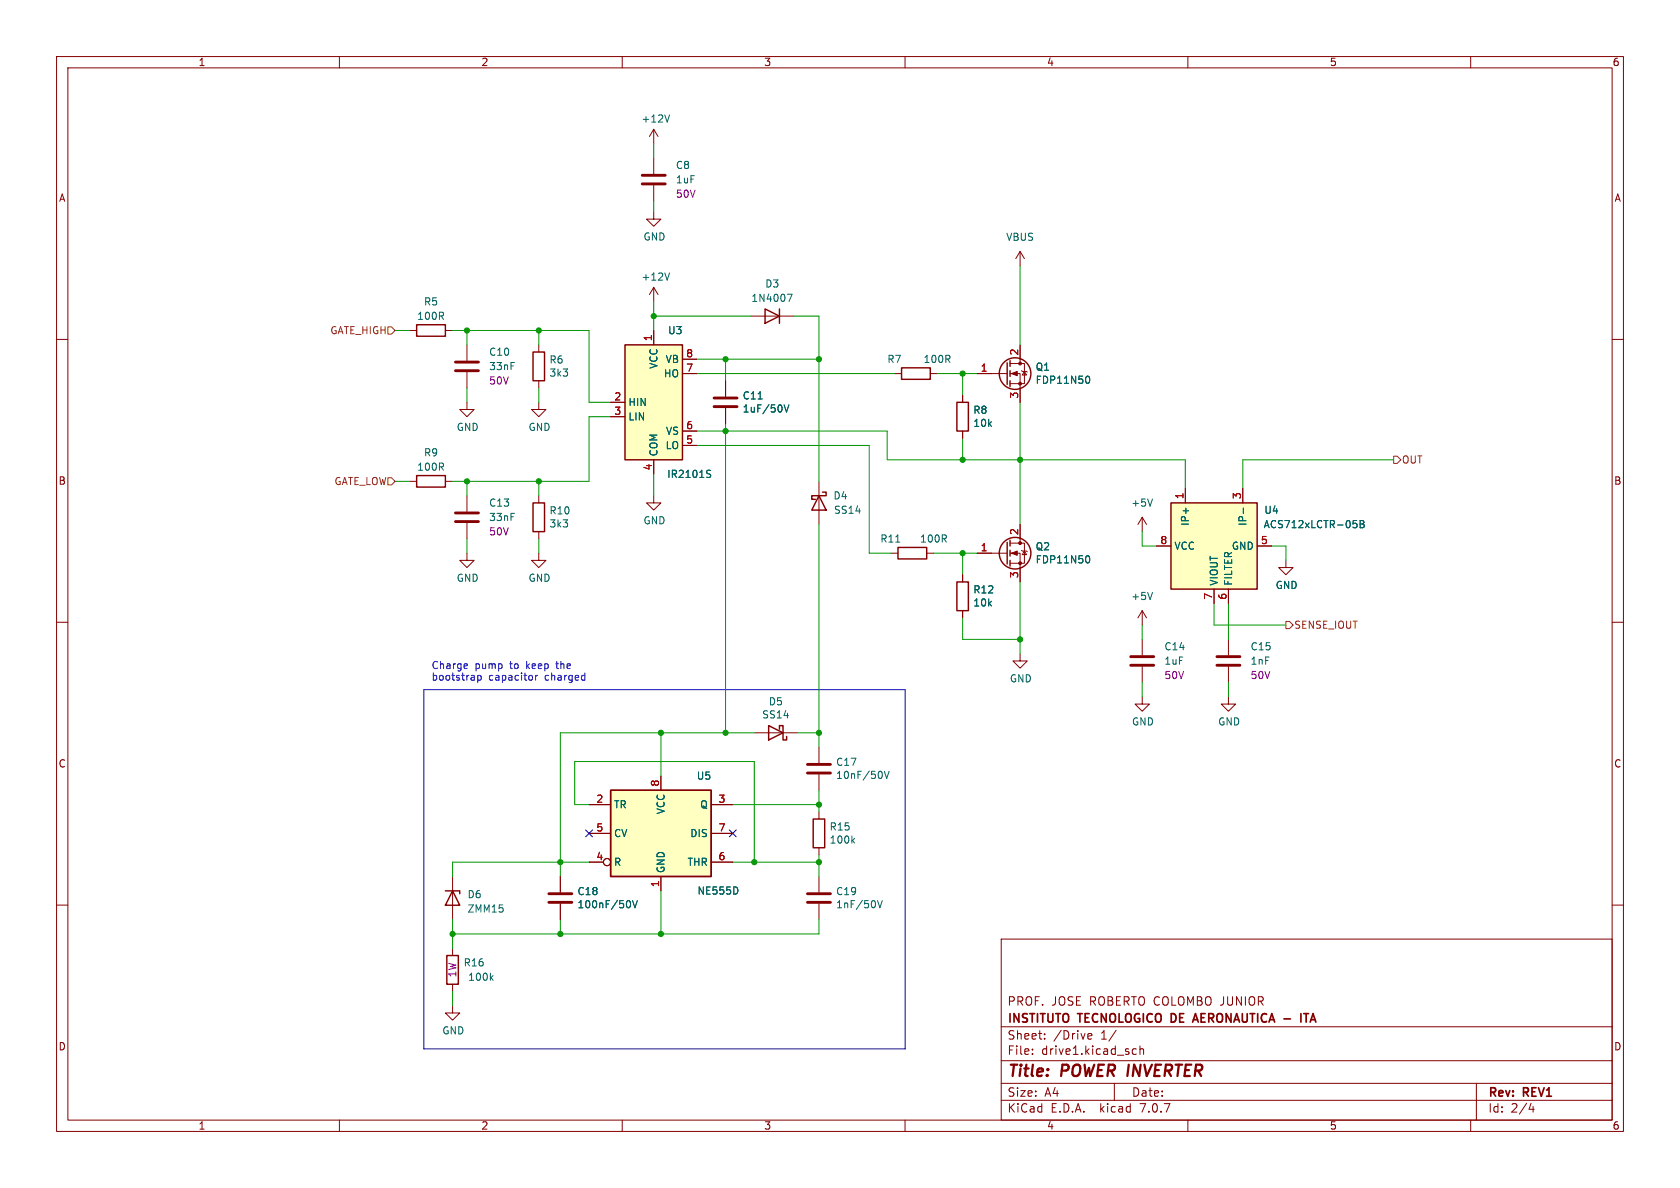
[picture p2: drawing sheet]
<svg xmlns="http://www.w3.org/2000/svg" width="297mm" height="210mm" viewBox="0 0 297 210" stroke-linecap="round" stroke-linejoin="round" font-family="sans-serif">
<g fill="none" stroke="#840000" stroke-width=".18">
<path d="M10 10h277v190h-277zM12 12h273v186h-273zM60 10v2M110 10v2M160 10v2M210 10v2M260 10v2M115.6 37.5v1.2h1.2l-1.2 1.3-1.3-1.3h1.3M115.6 22.9v2.5M115.6 27.9v2.8M115.6 32.8v2.8M115.6 22.9l-.8 1.2"/>
<path d="M115.6 22.9l.7 1.2M10 60h2M72.4 58.4h1.3M78.7 58.4h1.3M115.6 50.8v2.5M115.6 58.4v2.6M115.6 50.8l-.8 1.3M115.6 50.8l.7 1.3M132.7 55.9h7.6M180.3 44.5l-.7 1.2M180.3 44.5v2.5M180.3 44.5l.8 1.2"/>
<path d="M285 60h2M82.5 71.1v1.3h1.3l-1.3 1.3-1.2-1.3h1.2M82.5 61v2.8M82.5 65.8v2.8M95.2 71.1v1.3h1.3l-1.3 1.3-1.2-1.3h1.2M95.2 61v1.2M95.2 67.3v1.3M107.9 71.1h2.6M107.9 73.7h2.6M120.6 66h2.6M120.6 78.7h2.6M120.6 76.2h2.6"/>
<path d="M120.6 63.5h2.6M128.3 67.3v2.8M128.3 72.1v2.8M158.1 66h1.3M164.5 66h1.2M170.2 69.9v1.2M170.2 76.2v1.3M172.7 66h5.4M178.6 66h1.7v5.1M178.6 64.3h2.5v3.5h-2.5M180.3 61v3.3M180.6 65.5l.1 .2h.8l.1 .1"/>
<path d="M181.1 65.7l.4 .6h-.8zM72.4 85.1h1.3M78.7 85.1h1.3M82.5 97.8v1.3h1.3l-1.3 1.2-1.2-1.2h1.2M82.5 87.6v2.8M82.5 92.5v2.8M95.2 97.8v1.3h1.3l-1.3 1.2-1.2-1.2h1.2M95.2 87.6v1.3M95.2 94v1.3M115.6 87.6v1.3h1.2l-1.2 1.3-1.3-1.3h1.3M115.6 81.3v2.5M144.8 85.1v7.6"/>
<path d="M157.5 97.8h1.2M163.8 97.8h1.3M172.7 97.8h5.4M178.6 97.8h1.7v5.1M178.6 96h2.5v3.6h-2.5M180.3 92.7v3.3M180.6 97.3l.1 .1h.8l.1 .1M181.1 97.4l.4 .6h-.8zM201.9 91.4v2.6M201.9 91.4l-.7 1.3M201.9 91.4l.8 1.3M204.5 96.5h2.5"/>
<path d="M209.5 86.4v2.5M219.7 86.4v2.5M222.2 96.5h2.6M227.3 99.1v1.2h1.3l-1.3 1.3-1.2-1.3h1.2M10 110h2M170.2 101.6v1.3M170.2 108v1.2M180.3 115.6v1.2h1.3l-1.3 1.3-1.2-1.3h1.2M201.9 108v2.5M201.9 113v2.8M201.9 117.9v2.8M201.9 108l-.7 1.2"/>
<path d="M201.9 108l.8 1.2M214.6 104.1v2.6M217.2 104.1v2.6M217.2 113v2.8M217.2 117.9v2.8M285 110h2M116.8 137.2v2.5M133.3 129.5h7.7M144.8 132.1v2.8M144.8 136.9v2.8M201.9 123.2v1.3h1.3l-1.3 1.2-1.2-1.2h1.2M217.2 123.2v1.3h1.2l-1.2 1.2-1.3-1.2h1.3"/>
<path d="M10 160h2M80 154.9v7.7M99.1 154.9v2.8M99.1 159.8v2.8M104.1 142.2h3.8M104.1 152.4h2.6M104.1 147.3h3.8M116.8 154.9v2.6M125.7 142.2h3.8M125.7 152.4h3.8M125.7 147.3h3.8M144.8 143.5v1.3"/>
<path d="M144.8 149.9v1.2M144.8 154.9v2.8M144.8 159.8v2.8M285 160h2M80 177.8v1.3h1.3l-1.3 1.2-1.3-1.2h1.3M80 167.6v1.3M80 174v1.3M177 166h108v32h-108zM60 198v2M110 198v2M160 198v2M177 194.5h108"/>
<path d="M177 191.5h108M177 187.5h108M177 181.5h108M182.5 186.3v.1M182.5 185.5v.1M184.7 183.6v.1M184.7 182.8v.1M192.3 183.5l.2 .2 .5-.1M192.3 182.9l.2-.2h.3l.2 .2v.2l-.7 .1M197 191.5v3M197.3 182.1l-1.3 2M200.2 186.1l.3 .3 .4-.1"/>
<path d="M200.9 185.5l-.4-.1-.3 .3M201.5 185.5l.2-.1 .4 .1 .1 .9M201.5 184.9v1.5M210 198v2M260 198v2M261 191.5v6.5M270.7 195l-.4 1.1h.9M271 195.6v1"/>
<circle cx="107.3" cy="152.4" r=".63"/>
</g>
<path d="M230.5 179.2h.8M230.9 179.2v1.5M210.8 180.7l.5-1.5 .5 1.5M211 180.3h.7M231.6 180.7l.5-1.5 .5 1.5M231.8 180.3h.7" fill="none" stroke="#840000" stroke-width=".3"/>
<g fill="none" stroke="#840000" stroke-width=".25">
<path d="M73.7 57.4h5v2h-5zM135.3 54.6l2.5 1.3-2.5 1.3zM137.8 54.6v2.6M94.2 62.2h2.1v5.1h-2.1zM110.5 61h10.1v20.3h-10.1zM159.4 65h5.1v2.1h-5.1zM169.2 71.1h2v5.1h-2zM178.1 64.1v3.8M178.6 63.8v1M178.6 65.5v1M178.6 67.3v1M73.7 84.1h5v2h-5z"/>
<path d="M94.2 88.9h2.1v5.1h-2.1zM144.8 87.6l1.2 2.6h-2.5zM145.4 87h.6v.6h-2.5v.7h.6M158.7 96.8h5.1v2h-5.1zM178.1 95.9v3.8M178.6 95.5v1M178.6 97.3v1M178.6 99.1v1M207 88.9h15.2v15.2h-15.2zM169.2 102.9h2v5.1h-2zM107.9 139.7h17.8v15.2h-17.8zM135.9 128.3l2.5 1.2-2.5 1.3z"/>
<path d="M137.8 128.9v-.6h.6v2.5h.7v-.6M78.7 157.5h2.6v.5M80 157.5l1.3 2.5h-2.6zM143.8 144.8h2v5.1h-2zM79 168.9h2v5.1h-2z"/>
<circle cx="179.5" cy="66" r="2.79"/>
<circle cx="179.5" cy="97.8" r="2.79"/>
</g>
<g fill="none" stroke="#840000" stroke-width=".51">
<path d="M113.5 32.5h4.1M113.5 31h4.1M80.5 65.5h4.1M80.5 64h4.1M126.2 71.9h4.1M126.2 70.4h4.1M80.5 92.2h4.1M80.5 90.7h4.1M199.9 117.6h4.1M199.9 116.1h4.1M215.1 117.6h4.1M215.1 116.1h4.1"/>
<path d="M142.7 136.7h4.1M142.7 135.1h4.1M97 159.5h4.1M97 158h4.1M142.7 159.5h4.1M142.7 158h4.1"/>
</g>
<g fill="#840000" stroke="#840000" stroke-width=".18">
<path d="M178.8 66l1-.3v.7z"/>
<path d="M178.8 97.8l1-.4v.8z"/>
<circle cx="180.3" cy="67.8" r=".25"/>
<circle cx="180.3" cy="64.3" r=".25"/>
<circle cx="180.3" cy="99.6" r=".25"/>
<circle cx="180.3" cy="96" r=".25"/>
</g>
<g fill="none" stroke="#006464" stroke-width=".18">
<path d="M118.4 20.3l-.5 1.3M118.4 48.3l-.5 1.2M139.2 52h.8l-.5 1.3M134 70.5h.7M138.6 71.6l.4 1.2 .5-1.2M192.2 66.5a.68 .68 0 0 1 .5 .6 .68 .68 0 0 1-.5 .7M125.2 83.7l.3 .2 .1 .3-.2 .2h-.3M125.2 83.1l.4 .1M158.4 95.8h.7M192.2 98.2a.68 .68 0 0 1 .5 .7 .68 .68 0 0 1-.5 .6M203.7 88.2l-.4 1.3M219.8 89.8v1"/>
<path d="M239.2 92h.6M239.7 92.5l.2 .2v.3l-.2 .3M240.5 92h.4l.2 .3-.2 .3 .2 .1 .1 .3-.3 .3h-.4zM240.5 92.6h.4M203.7 104.7l-.4 1.3M155.9 136.6v.8M156.3 136.3l.5 1.3 .4-1.3M111.2 159.2a.79 .79 0 0 1 0 1.3M111.8 159.2l.5 1.3 .4-1.3M130.4 157.1v.7M150.7 148.6l.4 .4M151.1 148.2l-.5 .5"/>
<path d="M155.1 159.2l.5 1.3 .4-1.3M86.8 172.8l.4 .5M87.2 172.5l-.5 .4"/>
</g>
<g fill="#ffffc2" stroke="#ffffc2" stroke-width=".18">
<path d="M207 88.9h15.2v15.2h-15.2z"/>
<path d="M110.5 61h10.1v20.3h-10.1z"/>
<path d="M107.9 139.7h17.8v15.2h-17.8z"/>
</g>
<path d="M68.6 57.8h.6l.6 .6-.6 .7h-.6zM68.6 84.5h.6l.6 .6-.6 .6h-.6zM246.4 80.6h.6l.6 .7-.6 .6h-.6zM227.3 109.9h.7l.6 .6-.6 .6h-.7z" fill="none" stroke="#725600" stroke-width=".18"/>
<path d="M82.5 117.3l.2 .3-.7 .2M82.6 118.1l-.1 .1M84.5 119.4v1.3M84.5 119.5l.3-.1 .3 .2-.2 .6h-.4M94.7 119.4v.8M95 119.4l-.3 .2M103.3 119.4l.1 .1M103.4 119v1.2M74.9 121.9h85.1v63.5h-85.1zM103.4 120.2h-.1" fill="none" stroke="#0000c2" stroke-width=".18"/>
<g fill="none" stroke="#009600" stroke-width=".18">
<path d="M115.6 25.4v2.5M115.6 35.6v1.9M69.8 58.4h2.6M80 58.4h24.1v12.7h3.8M82.5 58.4v2.6M95.2 58.4v2.6M115.6 53.3v5.1M115.6 55.9h17.1M140.3 55.9h4.5v29.2M180.3 47v14M82.5 68.6v2.5M95.2 68.6v2.5"/>
<path d="M107.9 73.7h-3.8v11.4h-24.1M123.2 78.7h30.5v19.1h3.8M123.2 76.2h33.6v5.1h52.7v5.1M123.2 66h34.9M123.2 63.5h21.6M128.3 63.5v3.8M128.3 74.9v54.6M165.7 66h7M170.2 66v3.9M170.2 77.5v3.8M180.3 71.1v21.6M69.8 85.1h2.6"/>
<path d="M82.5 85.1v2.5M82.5 95.3v2.5M95.2 85.1v2.5M95.2 95.3v2.5M115.6 83.8v3.8M144.8 92.7v39.4M165.1 97.8h7.6M170.2 97.8v3.8M201.9 94v2.5h2.6M224.8 96.5h2.5v2.6M246.4 81.3h-26.7v5.1M170.2 109.2v3.8h10.1"/>
<path d="M180.3 102.9v12.7M201.9 110.5v2.5M214.6 106.7v3.8h12.7M217.2 106.7v6.3M116.8 129.5v7.7M133.3 129.5h-34.2v25.4M141 129.5h3.8M144.8 139.7v3.8M201.9 120.7v2.5M217.2 120.7v2.5M104.1 142.2h-2.5v-7.6h31.7v17.8M104.1 152.4h-24.1v2.5"/>
<path d="M116.8 157.5v7.6M129.5 142.2h15.3M129.5 152.4h15.3M144.8 151.1v3.8M80 162.6v5M80 175.3v2.5M99.1 162.6v2.5M144.8 162.6v2.5h-64.8"/>
</g>
<path d="M103.5 146.7l1.2 1.2M104.7 146.7l-1.2 1.2M128.9 146.7l1.2 1.2M130.1 146.7l-1.2 1.2" fill="none" stroke="#000084" stroke-width=".18"/>
<g fill="#009600" stroke="#009600" stroke-width=".18">
<circle cx="116.8" cy="129.5" r=".46"/>
<circle cx="99.1" cy="152.4" r=".46"/>
<circle cx="80" cy="165.1" r=".46"/>
<circle cx="99.1" cy="165.1" r=".46"/>
<circle cx="116.8" cy="165.1" r=".46"/>
<circle cx="128.3" cy="129.5" r=".46"/>
<circle cx="144.8" cy="129.5" r=".46"/>
<circle cx="115.6" cy="55.9" r=".46"/>
<circle cx="128.3" cy="63.5" r=".46"/>
<circle cx="180.3" cy="81.3" r=".46"/>
<circle cx="144.8" cy="63.5" r=".46"/>
<circle cx="170.2" cy="66" r=".46"/>
<circle cx="128.3" cy="76.2" r=".46"/>
<circle cx="170.2" cy="81.3" r=".46"/>
<circle cx="95.2" cy="58.4" r=".46"/>
<circle cx="82.5" cy="58.4" r=".46"/>
<circle cx="82.5" cy="85.1" r=".46"/>
<circle cx="95.2" cy="85.1" r=".46"/>
<circle cx="180.3" cy="113" r=".46"/>
<circle cx="170.2" cy="97.8" r=".46"/>
<circle cx="144.8" cy="152.4" r=".46"/>
<circle cx="133.3" cy="152.4" r=".46"/>
<circle cx="144.8" cy="142.2" r=".46"/>
</g>
<g font-size="2.8" fill="#840000">
<text x="178" y="190.9">Title:</text>
<text x="187.7" y="190.9">POWER INVERTER</text>
</g>
<g font-size="2.1" fill="#840000">
<text x="178" y="178">PROF.</text>
<text x="185.9" y="178">JOSE ROBERTO COLOMBO JUNIOR</text>
<text x="178" y="184">Sheet:</text>
<text x="178" y="181.2">INSTITUTO</text>
<text x="186.2" y="184">/Drive</text>
<text x="190.7" y="181.2">TECNOLOGICO DE</text>
<text x="194.7" y="184">1/</text>
<text x="212.3" y="181.2">AERONAUTICA -</text>
<text x="178" y="186.7">File:</text>
<text x="184.1" y="186.7">drive1.kicad_sch</text>
<text x="178" y="196.9">KiCad</text>
<text x="178" y="194.1">Size:</text>
<text x="184.7" y="194.1">A4</text>
<text x="185.7" y="196.9">E.D.A.</text>
<text x="194.6" y="196.9">kicad</text>
<text x="200" y="194.1">Date:</text>
<text x="201.8" y="196.9">7.0.7</text>
<text x="263" y="194.3">Rev:</text>
<text x="263" y="196.9">Id:</text>
<text x="267.1" y="196.9">2/4</text>
<text x="269.4" y="194.3">REV1</text>
</g>
<g font-size="1.8" fill="#840000">
<text x="35" y="11.9">1</text>
<text x="85" y="11.9">2</text>
<text x="135" y="11.9">3</text>
<text x="185" y="11.9">4</text>
<text x="235" y="11.9">5</text>
<text x="285" y="11.9">6</text>
<text x="10.3" y="35.9">A</text>
<text x="285.3" y="35.9">A</text>
<text x="10.3" y="85.9">B</text>
<text x="285.3" y="85.9">B</text>
<text x="10.3" y="135.9">C</text>
<text x="285.3" y="135.9">C</text>
<text x="10.3" y="185.9">D</text>
<text x="285.3" y="185.9">D</text>
<text x="35" y="199.9">1</text>
<text x="85" y="199.9">2</text>
<text x="135" y="199.9">3</text>
<text x="185" y="199.9">4</text>
<text x="235" y="199.9">5</text>
<text x="285" y="199.9">6</text>
</g>
<g font-size="1.8" fill="#006464">
<text x="113.3" y="21.9">+12V</text>
<text x="119.4" y="30.1">C8</text>
<text x="119.4" y="32.6">1uF</text>
<text x="113.7" y="42.7">GND</text>
<text x="177.8" y="42.8">VBUS</text>
<text x="113.3" y="49.8">+12V</text>
<text x="132.7" y="53.6">1N4007</text>
<text x="135.2" y="51">D3</text>
<text x="73.6" y="56.7">100R</text>
<text x="74.9" y="54.2">R5</text>
<text x="118" y="59.3">U3</text>
<text x="86.4" y="63.1">C10</text>
<text x="86.4" y="65.6">33nF</text>
<text x="97" y="64.5">R6</text>
<text x="116.4" y="65.3" transform="rotate(-90 116.4 65.3)">VCC</text>
<text x="117.6" y="64.4">VB</text>
<text x="156.8" y="64.4">R7</text>
<text x="163.2" y="64.4">100R</text>
<text x="183" y="65.7">Q1</text>
<text x="97" y="66.8">3k3</text>
<text x="111" y="72">HIN</text>
<text x="117.3" y="66.9">HO</text>
<text x="131.2" y="70.8">C11</text>
<text x="183" y="68">FDP11N50</text>
<text x="80.6" y="76.4">GND</text>
<text x="93.3" y="76.4">GND</text>
<text x="111" y="74.5">LIN</text>
<text x="117.6" y="77.1">VS</text>
<text x="131.2" y="73.1">1uF/50V</text>
<text x="172" y="73.4">R8</text>
<text x="172" y="75.7">10k</text>
<text x="73.6" y="83.4">100R</text>
<text x="74.9" y="80.9">R9</text>
<text x="116.4" y="80.8" transform="rotate(-90 116.4 80.8)">COM</text>
<text x="117.6" y="79.6">LO</text>
<text x="86.4" y="89.8">C13</text>
<text x="117.9" y="84.7">IR2101S</text>
<text x="147.2" y="88.5">D4</text>
<text x="199.9" y="89.8">+5V</text>
<text x="86.4" y="92.3">33nF</text>
<text x="97" y="93.4">3k3</text>
<text x="97" y="91.1">R10</text>
<text x="113.7" y="92.9">GND</text>
<text x="147.3" y="91">SS14</text>
<text x="210.4" y="93.1" transform="rotate(-90 210.4 93.1)">IP+</text>
<text x="220.6" y="93.1" transform="rotate(-90 220.6 93.1)">IP-</text>
<text x="223.3" y="93.6">ACS712xLCTR-05B</text>
<text x="223.4" y="91">U4</text>
<text x="155.5" y="96.1">R11</text>
<text x="162.5" y="96.1">100R</text>
<text x="183" y="99.8">FDP11N50</text>
<text x="183" y="97.5">Q2</text>
<text x="207.5" y="97.4">VCC</text>
<text x="217.7" y="97.4">GND</text>
<text x="80.6" y="103">GND</text>
<text x="93.3" y="103">GND</text>
<text x="172" y="107.4">10k</text>
<text x="172" y="105.1">R12</text>
<text x="199.9" y="106.3">+5V</text>
<text x="215.5" y="103.6" transform="rotate(-90 215.5 103.6)">VIOUT</text>
<text x="218" y="103.6" transform="rotate(-90 218 103.6)">FILTER</text>
<text x="225.4" y="104.3">GND</text>
<text x="205.7" y="117.7">1uF</text>
<text x="205.7" y="115.2">C14</text>
<text x="221" y="117.7">1nF</text>
<text x="221" y="115.2">C15</text>
<text x="135.8" y="124.9">D5</text>
<text x="178.4" y="120.8">GND</text>
<text x="134.6" y="127.2">SS14</text>
<text x="200" y="128.4">GND</text>
<text x="215.3" y="128.4">GND</text>
<text x="147.7" y="137.9">10nF/50V</text>
<text x="147.7" y="135.6">C17</text>
<text x="108.5" y="143.1">TR</text>
<text x="123.1" y="138">U5</text>
<text x="123.7" y="143.1">Q</text>
<text x="108.5" y="148.2">CV</text>
<text x="117.7" y="144" transform="rotate(-90 117.7 144)">VCC</text>
<text x="121.9" y="148.2">DIS</text>
<text x="146.6" y="147">R15</text>
<text x="146.6" y="149.3">100k</text>
<text x="108.5" y="153.3">R</text>
<text x="117.7" y="154.4" transform="rotate(-90 117.7 154.4)">GND</text>
<text x="121.5" y="153.3">THR</text>
<text x="82.6" y="159">D6</text>
<text x="82.6" y="161.5">ZMM15</text>
<text x="102" y="158.4">C18</text>
<text x="102" y="160.8">100nF/50V</text>
<text x="123.2" y="158.3">NE555D</text>
<text x="147.7" y="158.4">C19</text>
<text x="147.7" y="160.8">1nF/50V</text>
<text x="81.9" y="171">R16</text>
<text x="82.7" y="173.6">100k</text>
<text x="78.1" y="183.1">GND</text>
</g>
<g font-size="1.8" fill="#840084">
<text x="119.4" y="35.2">50V</text>
<text x="86.4" y="68.2">50V</text>
<text x="86.4" y="94.8">50V</text>
<text x="205.7" y="120.2">50V</text>
<text x="221" y="120.2">50V</text>
<text x="80.9" y="172.9" transform="rotate(-90 80.9 172.9)">1W</text>
</g>
<g font-size="1.8" fill="#725600">
<text x="58.3" y="59.3">GATE_HIGH</text>
<text x="247.8" y="82.1">OUT</text>
<text x="59" y="86">GATE_LOW</text>
<text x="228.7" y="111.4">SENSE_IOUT</text>
</g>
<g font-size="1.8" fill="#a90000">
<text x="115.3" y="60.4" transform="rotate(-90 115.3 60.4)">1</text>
<text x="121.2" y="65.8">7</text>
<text x="121.2" y="63.2">8</text>
<text x="173.3" y="65.8">1</text>
<text x="180.1" y="62.9" transform="rotate(-90 180.1 62.9)">2</text>
<text x="108.5" y="70.9">2</text>
<text x="180.1" y="70.6" transform="rotate(-90 180.1 70.6)">3</text>
<text x="108.5" y="73.4">3</text>
<text x="121.2" y="75.9">6</text>
<text x="115.3" y="83.3" transform="rotate(-90 115.3 83.3)">4</text>
<text x="121.2" y="78.5">5</text>
<text x="209.3" y="88.3" transform="rotate(-90 209.3 88.3)">1</text>
<text x="219.5" y="88.3" transform="rotate(-90 219.5 88.3)">3</text>
<text x="180.1" y="94.7" transform="rotate(-90 180.1 94.7)">2</text>
<text x="173.3" y="97.5">1</text>
<text x="205" y="96.3">8</text>
<text x="222.8" y="96.3">5</text>
<text x="180.1" y="102.3" transform="rotate(-90 180.1 102.3)">3</text>
<text x="214.4" y="106.1" transform="rotate(-90 214.4 106.1)">7</text>
<text x="216.9" y="106.1" transform="rotate(-90 216.9 106.1)">6</text>
<text x="105.3" y="142">2</text>
<text x="116.6" y="139.1" transform="rotate(-90 116.6 139.1)">8</text>
<text x="126.9" y="142">3</text>
<text x="105.3" y="147.1">5</text>
<text x="126.9" y="147.1">7</text>
<text x="105.3" y="152.1">4</text>
<text x="126.9" y="152.1">6</text>
<text x="116.6" y="156.9" transform="rotate(-90 116.6 156.9)">1</text>
</g>
<g font-size="1.8" fill="#0000c2">
<text x="76.2" y="118.4">Charge</text>
<text x="84" y="118.4">pump</text>
<text x="90.3" y="118.4">to</text>
<text x="93.3" y="118.4">keep</text>
<text x="98.8" y="118.4">the</text>
<text x="76.2" y="120.4">bootstrap</text>
<text x="86.4" y="120.4">capacitor</text>
<text x="96.4" y="120.4">charged</text>
</g>
</svg>
